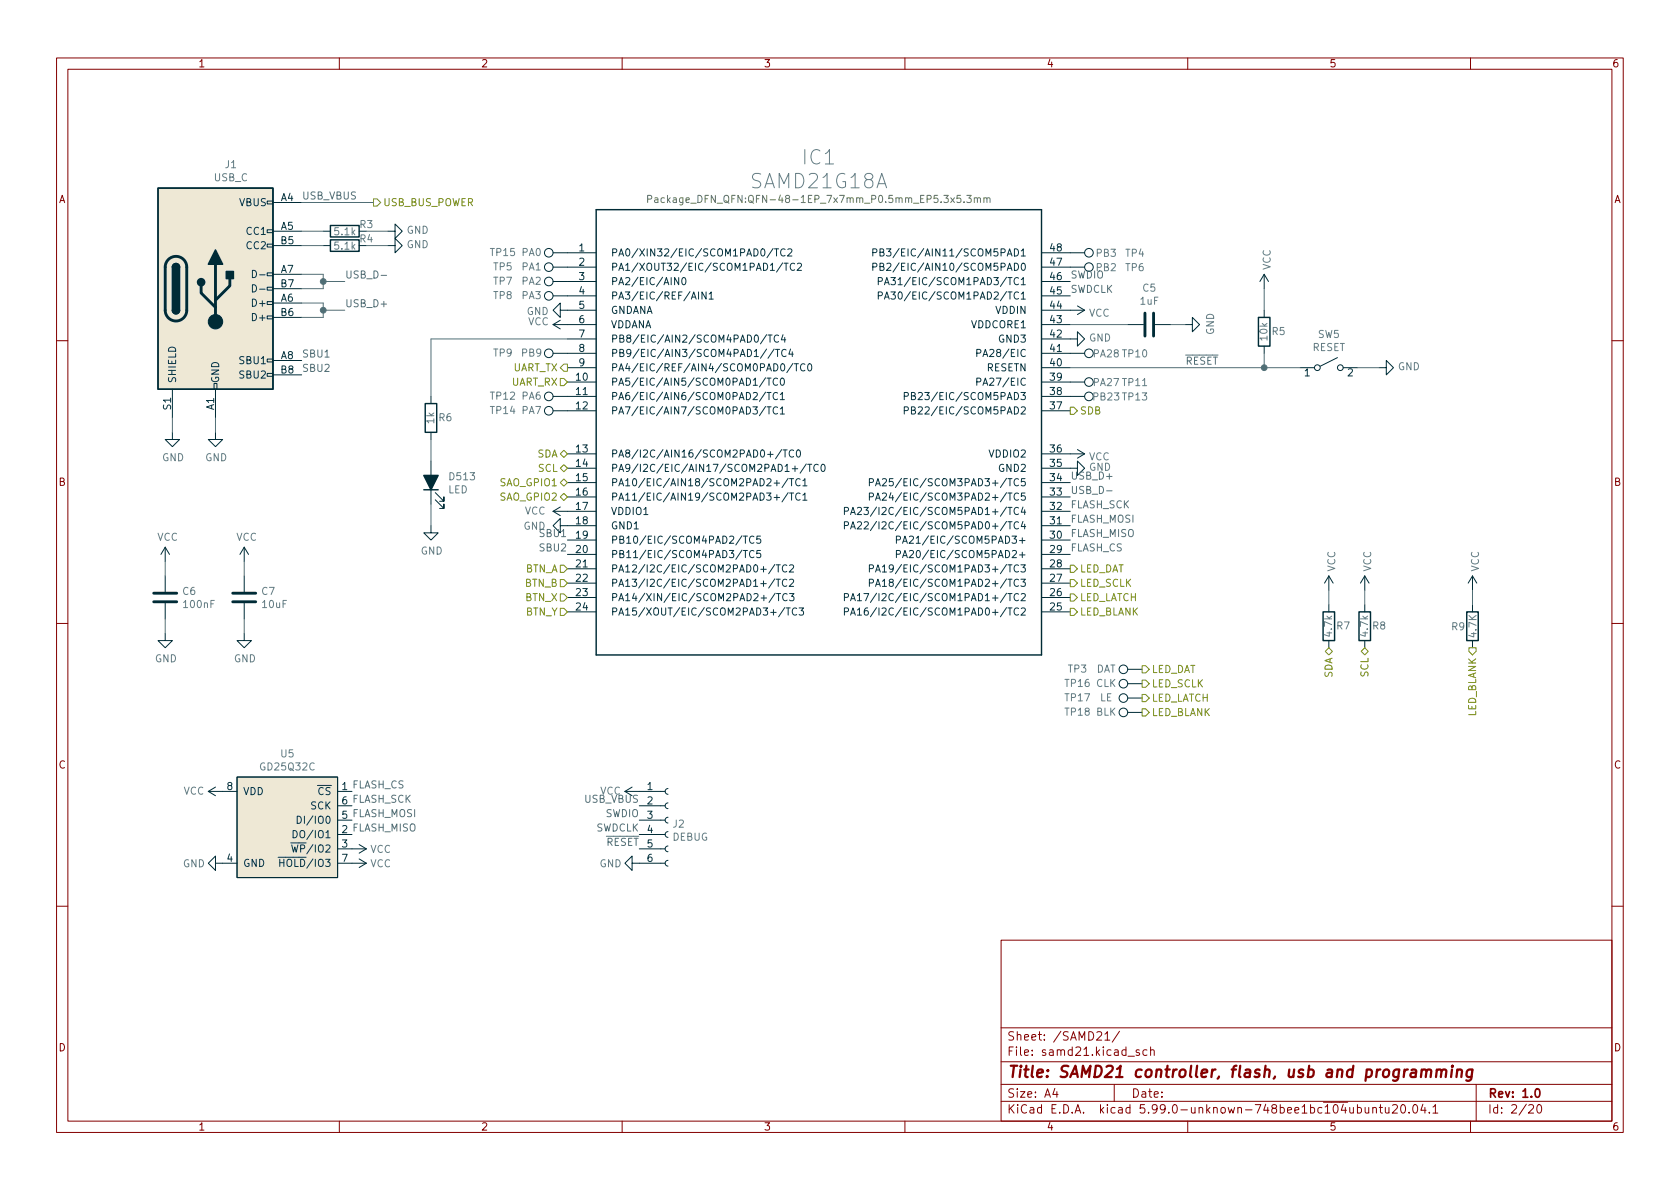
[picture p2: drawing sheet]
<svg xmlns="http://www.w3.org/2000/svg" width="297mm" height="210mm" viewBox="0 0 297 210" stroke-linecap="round" stroke-linejoin="round" font-family="sans-serif">
<g fill="none" stroke="#840000" stroke-width=".18">
<path d="M10 10.2h277v190.1h-277zM12 12.2h273v186.1h-273zM60 10.2v2M110 10.2v2M160 10.2v2M210 10.2v2M260 10.2v2M10 60.2h2M285 60.2h2M10 110.2h2M285 110.2h2M10 160.2h2"/>
<path d="M177 166.3h108v32h-108zM285 160.2h2M60 198.3v2M110 198.3v2M160 198.3v2M177 194.8h108M177 191.8h108M177 187.8h108M177 181.8h108M186.5 192.5l-.4 1h1M186.9 193v1M195.4 182.9l.4-.5v1.5"/>
<path d="M195.4 183.9h.8M197 191.8v3M197.9 182.4l-1.3 1.9M199.4 186.8h1.2M201.4 185.7l-.3-.1-.2 .2v.3l.5 .1v.4h-.5M202.8 185.7l-.4-.1-.3 .3v.4l.1 .3h.6M203.4 185.8l.2-.2 .4 .1 .1 .9M203.4 185.1v1.5M210 198.3v2M242.7 196l.2-.2 .4 .1 .1 .9M242.7 195.8v1M243.9 195.8h.5"/>
<path d="M244.1 195.3v1.3l.3 .2M244.9 195.8l.1 1h.4l.2-.1M245.6 195.8v1M246.2 195.5l.6-.2 .2 .2 .1 .3-1 1h1M247.9 195.4l.1-.1a.81 .81 0 0 1 .6 .7 .81 .81 0 0 1-.3 .8h-.2a.81 .81 0 0 1-.5-.6 .81 .81 0 0 1 .3-.8zM249.1 196.7v.1M250 195.4l.1-.1a.81 .81 0 0 1 .6 .7 .81 .81 0 0 1-.3 .8h-.1a.81 .81 0 0 1-.6-.6 .81 .81 0 0 1 .3-.8zM251.6 195.3l-.4 1h.9M251.9 195.8v1M252.7 196.7v.1M253.4 195.8l.4-.5v1.5M253.4 196.8h.8"/>
<path d="M260 198.3v2M261 191.8v6.5M270.3 195.5l.6-.2 .2 .2 .1 .3-1 1h1M271.9 195.4l.2-.1a.81 .81 0 0 1 .6 .7 .81 .81 0 0 1-.3 .8h-.2a.81 .81 0 0 1-.6-.6 .81 .81 0 0 1 .3-.8z"/>
</g>
<path d="M271.6 192.6l.2-.1a.82 .82 0 0 1 .6 .7 .82 .82 0 0 1-.3 .8h-.2a.81 .81 0 0 1-.6-.6 .81 .81 0 0 1 .3-.8z" fill="none" stroke="#840000" stroke-width=".3"/>
<path d="M251.4 189.3a.49 .49 0 0 1 .8 .1l-.1 1.1M251.4 189.1l-.2 1.4M252.2 189.4a.5 .5 0 0 1 .8-.2l-.1 1.3M254 189.3a.49 .49 0 0 1 .9 .1l-.2 1.1M254.1 189.1l-.2 1.4M254.9 189.4a.5 .5 0 0 1 .8-.2l-.1 1.3M256.7 189.1l-.1 1.4M256.8 188.5l-.1 .1 .1 .1 .1-.1-.1-.1v.2M257.7 189.3a.49 .49 0 0 1 .8 .1l-.1 1.1M257.7 189.1l-.2 1.4M260.3 189.2a.66 .66 0 0 0-1 .3v.6l.1 .3 .2 .1 .6-.1M260.3 189.1l-.2 1.6a.6 .6 0 0 1-.8 .3" fill="none" stroke="#840000" stroke-width=".4"/>
<g fill="none" stroke="#002b36" stroke-width=".18">
<path d="M47.2 35.6h1.1v.5h-1.1zM48.3 35.8h5M47.2 55.9h1.1v.5h-1.1zM47.2 53.3h1.1v.5h-1.1zM47.2 50.8h1.1v.5h-1.1zM47.2 48.3h1.1v.5h-1.1zM47.2 43.2h1.1v.5h-1.1zM47.2 40.6h1.1v.5h-1.1zM48.3 40.9h5M48.3 53.6h5M48.3 48.5h5M48.3 43.4h5"/>
<path d="M48.3 56.1h5M48.3 51h5M57.1 40.9h1.3M57.1 43.4h1.3M68.6 40.9h1.2v-1.3l1.3 1.3-1.3 1.3v-1.3M68.6 43.4h1.2v-1.2l1.3 1.2-1.3 1.3v-1.3M97.8 49.8h7.6M97.8 52.3h7.6M97.8 47.2h7.6M97.8 44.7h7.6M97.8 57.4l1.3 .8M97.8 57.4h7.6"/>
<path d="M99.1 54.9v-1.3l-1.3 1.3 1.3 1.2v-1.2h6.3M99.1 56.6l-1.3 .8M100.3 59.9h5.1M184.1 59.9h6.4v-1.2l1.3 1.2-1.3 1.3v-1.3M184.1 49.8h5.1M184.1 52.3h5.1M184.1 47.2h7.7M184.1 44.7h7.7M184.1 57.4h5.1M184.1 54.9h7.7M190.5 54.1l1.3 .8M191.8 54.9l-1.3 .7"/>
<path d="M199.4 57.4h2.8M204.2 57.4h2.8M209.5 57.4h1.3v-1.3l1.3 1.3-1.3 1.3v-1.3M223.5 48.5l-.7 1.3M223.5 48.5v2.5M223.5 54.9v1.2M223.5 48.5l.8 1.3M30.5 76.4v1.3h1.2l-1.2 1.3-1.3-1.3h1.3M30.5 68.8v5.1M37.8 67.8h.6v1h-.6zM38.1 76.4v1.3h1.3l-1.3 1.3-1.3-1.3h1.3M38.1 68.8v5.1"/>
<path d="M47.2 66h1.1v.5h-1.1zM47.2 63.5h1.1v.5h-1.1zM48.3 63.7h5M48.3 66.3h5M76.2 70.1v1.3M76.2 76.4v1.3M97.8 70.1h7.6M97.8 72.6h7.6M97.8 62.5h7.6M100.3 65h5.1M100.3 67.6h5.1M184.1 65h5.1"/>
<path d="M184.1 70.1h7.7M184.1 72.6h5.1M184.1 62.5h7.7M184.1 67.6h7.7M190.5 79.5l1.3 .8M223.5 61.2v1.3M229.9 65h2.5M236.5 63.2l-3.1 1.6M237.5 65h2.5M243.8 65h1.3v-1.3l1.3 1.3-1.3 1.3v-1.3M29.2 96.8l-.8 1.2M29.2 96.8v2.5"/>
<path d="M29.2 96.8l.8 1.2M43.2 96.8v2.5M43.2 96.8l-.8 1.2M43.2 96.8l.7 1.2M76.2 93v1.2h1.3l-1.3 1.3-1.3-1.3h1.3M76.2 81.5v7.6M77 88.4l1.5 1.5v-.8v.8h-.8M77 87.1l1.5 1.5v-.7v.7h-.8M97.8 90.4l1.3 .8M97.8 90.4h7.6M99.1 93v-1.3l-1.3 1.3 1.3 1.2v-1.2h6.3M99.1 89.7l-1.3 .7"/>
<path d="M100.3 80.3h5.1M100.3 82.8h5.1M100.3 85.3h5.1M100.3 87.9h5.1M100.3 98h5.1M100.3 95.5h5.1M184.1 82.8h6.4v-1.3l1.3 1.3-1.3 1.3v-1.3M184.1 90.4h5.1M184.1 80.3h7.7M184.1 93h5.1M184.1 85.3h5.1M184.1 87.9h5.1"/>
<path d="M184.1 98h5.1M184.1 95.5h5.1M191.8 80.3l-1.3 .7M29.2 112v1.3h1.3l-1.3 1.2-1.3-1.2h1.3M29.2 101.8v2.8M29.2 106.7v2.8M43.2 112v1.3h1.2l-1.2 1.2-1.3-1.2h1.3M43.2 101.8v2.8M43.2 106.7v2.8M100.3 100.6h5.1M100.3 103.1h5.1M100.3 105.7h5.1"/>
<path d="M100.3 108.2h5.1M184.1 100.6h5.1M184.1 103.1h5.1M184.1 105.7h5.1M184.1 108.2h5.1M199.4 118.4h2.5M234.9 101.8l-.7 1.3M234.9 101.8v2.6M234.9 106.9v1.3M234.9 113.3v1.2M234.9 101.8l.8 1.3M241.3 101.8l-.8 1.3"/>
<path d="M241.3 101.8v2.6M241.3 106.9v1.3M241.3 113.3v1.2M241.3 101.8l.8 1.3M260.3 101.8v2.6M260.3 106.9v1.3M260.3 113.3v1.2M260.3 101.8l-.7 1.3M260.3 101.8l.8 1.3M36.8 139.9h5.1M36.8 139.9l1.3 .8M38.1 139.2l-1.3 .7"/>
<path d="M41.9 137.4h17.8v17.8h-17.8zM59.7 139.9h2.5M110.5 139.9h7.1M110.5 139.9l1.3 .8M111.8 139.2l-1.3 .7M118.1 139.4l-.3 .2-.2 .3 .2 .4 .3 .2M199.4 123.4h2.5M199.4 120.9h2.5M199.4 126h2.5M38.1 152.6v-1.2l-1.3 1.2 1.3 1.3v-1.3h3.8M59.7 152.6h5.1M59.7 147.6h2.5"/>
<path d="M59.7 150.1h5.1M59.7 145h2.5M59.7 142.5h2.5M63.5 151.9l1.3 .7M63.5 149.3l1.3 .8M64.8 152.6l-1.3 .8M64.8 150.1l-1.3 .8M111.8 152.6v-1.2l-1.3 1.2 1.3 1.3v-1.3h5.8M113 147.6h4.6M113 150.1h4.6M113 145h4.6M113 142.5h4.6"/>
<path d="M118.1 152.1l-.3 .2-.2 .3 .2 .4 .3 .2M118.1 149.6l-.3 .1-.2 .4 .2 .4 .3 .1M118.1 147.1l-.3 .1-.2 .4 .2 .3 .3 .2M118.1 144.5l-.3 .2-.2 .3 .2 .4 .3 .1M118.1 142l-.3 .1-.2 .4 .2 .3 .3 .2"/>
<circle cx="97" cy="44.7" r=".76"/>
<circle cx="97" cy="47.2" r=".76"/>
<circle cx="97" cy="49.8" r=".76"/>
<circle cx="97" cy="52.3" r=".76"/>
<circle cx="192.5" cy="47.2" r=".76"/>
<circle cx="192.5" cy="44.7" r=".76"/>
<circle cx="97" cy="72.6" r=".76"/>
<circle cx="97" cy="62.5" r=".76"/>
<circle cx="97" cy="70.1" r=".76"/>
<circle cx="192.5" cy="62.5" r=".76"/>
<circle cx="192.5" cy="67.6" r=".76"/>
<circle cx="192.5" cy="70.1" r=".76"/>
<circle cx="232.9" cy="65" r=".51"/>
<circle cx="237" cy="65" r=".51"/>
<circle cx="198.6" cy="118.4" r=".76"/>
<circle cx="198.6" cy="126" r=".76"/>
<circle cx="198.6" cy="123.4" r=".76"/>
<circle cx="198.6" cy="120.9" r=".76"/>
</g>
<path d="M27.9 33.3h20.4v35.5h-20.4zM58.4 39.9h5.1v2h-5.1zM105.4 37.1h78.7v78.7h-78.7zM30.5 54.9a.64 .64 0 0 0 .6 .6 .64 .64 0 0 0 .6-.6M30.5 47.2a.64 .64 0 0 1 .6-.6 .64 .64 0 0 1 .6 .6M58.4 42.4h5.1v2h-5.1zM222.5 56.1h2v5.1h-2zM75.2 71.4h2v5h-2zM74.9 86.6h2.6M233.9 108.2h2.1v5.1h-2.1zM240.3 108.2h2v5.1h-2zM259.3 108.2h2.1v5.1h-2.1z" fill="none" stroke="#002b36" stroke-width=".25"/>
<g fill="#002b36" stroke="#002b36" stroke-width=".25">
<path d="M74.9 84.1h2.6l-1.3 2.5z"/>
<path d="M30.5 54.9h1.2a.64 .64 0 0 1-.6 .6 .64 .64 0 0 1-.6-.6z"/>
<path d="M30.7 46.8a.64 .64 0 0 1 .7-.1 .64 .64 0 0 1 .3 .5h-1.2z"/>
<path d="M30.5 47.2h1.2v7.7h-1.2z"/>
<path d="M40 48h1.3v1.3h-1.3z"/>
<path d="M38.1 44.2l1.3 2.5h-2.6z"/>
<circle cx="35.6" cy="49.9" r=".63"/>
</g>
<g fill="none" stroke="#073642" stroke-width=".18">
<path d="M44.6 47.8a.64 .64 0 0 1 .8 .6 .64 .64 0 0 1-.8 .7zM44.6 50.4a.64 .64 0 0 1 .8 .6 .64 .64 0 0 1-.8 .6zM45.9 48.6h1M45.9 51.1h1M120 49.1v1.3l-.7-1.3v1.3M120.7 49.1h.1a.68 .68 0 0 1 .5 .6 .68 .68 0 0 1-.5 .7 .84 .84 0 0 1-.1-1.3zM123.5 51.6v1.3M124.8 51.6v1.3l-.7-1.3v1.3M125.4 52l.3-.4v1.3M125.4 52.9h.7M135.5 59.2l-1 1.6M135.8 59.2h.7"/>
<path d="M136.1 59.2v1.3M136.7 43.9l-1.1 1.7M136.9 44h.8M137.3 44v1.3M137.7 59.4a.6 .6 0 0 0-.9 .4 .6 .6 0 0 0 .6 .7l.3-.1M138.4 46.5l-1.1 1.6M138.4 59.2l-.3 .9h.8M138.6 46.5h.8M138.7 59.7v.8M138.8 44.1a.6 .6 0 0 0-.8 .4 .6 .6 0 0 0 .6 .8l.2-.1M139 46.5v1.3M139.3 44.1l.5-.1 .2 .4-.8 .9h.8"/>
<path d="M140.5 46.7a.6 .6 0 0 0-.8 .4 .6 .6 0 0 0 .6 .7l.2-.1M141 46.7l.5-.2 .2 .4-.8 .9h.8M154.3 47.2l.6-.1 .1-.1v-.3l-.7-.2v1.3M154.3 44.7l.6-.1 .1-.2v-.3l-.7-.1v1.3M155.3 52.3l.6-.1 .1-.2v-.3l-.7-.1v1.3M155.3 49.7h.6l.1-.2v-.3l-.7-.1v1.3M155.6 47.1h.5l.2-.2-.1-.2-.6-.2v1.3h.5l.2-.1v-.3l-.3-.3M155.6 44.6l.5-.1 .2-.1-.1-.3-.6-.1v1.3h.5l.2-.1v-.4l-.3-.2M156.4 52.9l.4-1.3 .4 1.3M156.4 50.4l.4-1.3 .4 1.3M156.5 52.5h.6M156.5 50h.6"/>
<path d="M156.7 44h.8l-.4 .5 .4 .1v.6l-.2 .1-.6-.1M156.8 46.7l.5-.2 .2 .4-.8 .9h.8M157.5 51.6h.8l-.4 .5 .4 .1v.6l-.2 .1-.6-.1M157.5 49.1h.8l-.4 .5 .4 .1v.5l-.2 .2-.6-.2M135.4 66.8l-1.1 1.6M135.4 69.3l-1.1 1.7M135.4 71.9l-1.1 1.6M135.5 61.7l-1 1.7M135.6 66.9h.7M135.6 69.4h.7M135.6 71.9h.7M136 66.9v1.2"/>
<path d="M136 69.4v1.3M136 71.9v1.3M136.9 61.7l-1.1 1.7M137.1 61.8h.7M137.5 67a.6 .6 0 0 0-.9 .4 .6 .6 0 0 0 .6 .7l.3-.1M137.5 69.5a.6 .6 0 0 0-.9 .4 .6 .6 0 0 0 .6 .8l.3-.1M137.5 72.1a.6 .6 0 0 0-.9 .4 .6 .6 0 0 0 .6 .7l.3-.1M137.5 61.8v1.3M138 69.8l.3-.4v1.3M138 72.3l.3-.4v1.3M138 70.7h.7M138 73.2h.7"/>
<path d="M138.1 67l.2-.1a.68 .68 0 0 1 .4 .6 .68 .68 0 0 1-.4 .6l-.2-.1-.1-.4zM138.2 79.5l-1.1 1.6M138.4 79.6h.8M138.8 79.6v1.2M139 61.9a.6 .6 0 0 0-.8 .4 .6 .6 0 0 0 .5 .8l.3-.2M139.8 61.7l-.3 .9h.8M140.1 62.2v.9M140.2 64.3l-1.1 1.6M140.3 79.7a.6 .6 0 0 0-.8 .4 .6 .6 0 0 0 .6 .7l.2-.1M140.4 64.3h.8M140.8 64.3v1.3M140.9 79.7l.2-.1a.68 .68 0 0 1 .4 .6 .68 .68 0 0 1-.4 .6l-.2-.1-.1-.4z"/>
<path d="M142.3 64.4a.6 .6 0 0 0-.8 .5 .6 .6 0 0 0 .6 .7l.2-.1M142.9 64.4l.2-.1a.68 .68 0 0 1 .4 .7 .68 .68 0 0 1-.4 .6l-.2-.1-.1-.4zM159.9 72.6l.6-.1 .1-.1-.1-.3-.6-.2v1.3M159.9 70.1l.6-.1 .1-.2-.1-.3-.6-.1v1.3M161.2 72.5h.5l.1-.2v-.2l-.6-.2v1.3h.4l.2-.1 .1-.3-.3-.3M161.2 70l.5-.1 .1-.1v-.3l-.6-.1v1.3h.4l.2-.1 .1-.4-.3-.2M172.7 67.5h.6l.1-.2v-.3l-.7-.1v1.2M172.7 62.4h.6l.1-.2v-.3l-.7-.1v1.3M131.4 94.8h.8M131.4 97.3h.8M131.8 94.8v1.3M131.8 97.3v1.3"/>
<path d="M133.3 94.9a.6 .6 0 0 0-.8 .4 .6 .6 0 0 0 .6 .8l.2-.1M133.3 97.5a.6 .6 0 0 0-.8 .4 .6 .6 0 0 0 .6 .7l.2-.1M134.5 94.8h-.7v.6l.2-.1h.4l.1 .2v.5l-.2 .1-.5-.1M134.5 97.3h-.7v.6l.2-.1 .4 .1 .1 .2v.4l-.2 .1-.5-.1M136.9 85.4h.9M136.9 88h.9M137 99.8l-1.1 1.7M137.2 99.9h.8M137.6 99.9v1.3M139.4 84.6l-1.1 1.6M139.4 87.1l-1.1 1.7M139.6 84.6h.7"/>
<path d="M139.6 87.2h.7M140 84.6v1.3M140 87.2v1.3M140.1 82.9h.9M140.6 82.4v1M141.5 84.8a.6 .6 0 0 0-.9 .4 .6 .6 0 0 0 .6 .7l.3-.1M141.5 87.3a.6 .6 0 0 0-.9 .4 .6 .6 0 0 0 .6 .8l.3-.2M142 85l.3-.4v1.3M142 87.5l.3-.3v1.3M142 85.9h.7M142 88.5h.7M142.6 82l-1.1 1.7"/>
<path d="M142.8 82.1h.7M143.2 82.1v1.3M144.7 82.2a.6 .6 0 0 0-.9 .4 .6 .6 0 0 0 .6 .8l.3-.1M145.3 82.2l.2-.1a.68 .68 0 0 1 .4 .6 .68 .68 0 0 1-.4 .7 .84 .84 0 0 1-.2-1.2zM149.3 92.9h.6l.1-.2v-.3l-.7-.1v1.2M149.3 90.4l.6-.1 .1-.2v-.3l-.7-.1v1.3M150.4 93.5l.4-1.2 .4 1.2M150.4 91l.4-1.3 .4 1.3M150.5 93.2h.6M150.5 90.6h.6M151.6 92.4l.5-.1 .2 .3-.8 .9h.8M151.6 89.8l.5-.1 .2 .4-.8 .9h.8"/>
<path d="M152.7 89.7h.8l-.4 .5 .4 .1v.6l-.2 .1-.6-.1M152.8 92.4l.5-.1 .2 .3-.8 .9h.8M153.7 87.8h.6l.1-.2v-.3l-.7-.1v1.3M153.7 85.3l.6-.1 .1-.1v-.3l-.7-.2v1.3M154.8 88.5l.4-1.3 .5 1.3M154.8 85.9l.4-1.3 .5 1.3M154.9 88.1h.6M154.9 85.5h.6M156 87.3l.5-.1 .2 .3-.7 1h.7M156 84.8l.5-.2 .2 .4-.7 .9h.7M158.5 98l.6-.1 .1-.1v-.3l-.7-.2v1.3M158.5 95.5l.6-.1 .1-.2v-.3l-.7-.1v1.3"/>
<path d="M159.6 98.6l.4-1.3 .4 1.3M159.6 96.1l.4-1.3 .4 1.3M159.7 98.2h.6M159.7 95.7h.6M160.8 97.5l.5-.2 .2 .4-.8 .9h.8M160.8 94.9l.5-.1 .2 .4-.8 .9h.8M137 102.4l-1.1 1.6M137.1 104.9l-1.1 1.6M137.2 102.4h.8M137.3 105h.7M137.6 102.4v1.3M137.7 105v1.2"/>
<path d="M138.7 107.4l-1 1.7M139 107.5h.7M139.1 100a.6 .6 0 0 0-.8 .4 .6 .6 0 0 0 .6 .8l.2-.2M139.1 102.5a.6 .6 0 0 0-.8 .5 .6 .6 0 0 0 .6 .7l.2-.1M139.2 105.1a.6 .6 0 0 0-.9 .4 .6 .6 0 0 0 .6 .7l.3-.1M139.4 107.5v1.3M139.6 100l.5-.1 .2 .3-.8 1h.8M139.6 102.5l.5-.1 .2 .4-.8 .9h.8M139.6 105h.8l-.4 .4 .3 .2v.5l-.2 .1-.5-.1M140.9 107.6a.6 .6 0 0 0-.9 .4 .6 .6 0 0 0 .6 .8l.3-.1M141.3 107.5h.8l-.4 .5 .3 .1v.6l-.2 .1-.5-.1M149.3 108.2l.6-.1 .1-.2v-.3l-.7-.1v1.3"/>
<path d="M149.3 105.6h.6l.1-.2v-.3l-.7-.1v1.2M150.4 108.8l.4-1.3 .4 1.3M150.4 106.2l.4-1.2 .4 1.2M150.5 108.4h.6M150.5 105.9h.6M151.6 107.9l.4-.4v1.3M151.6 105.3l.4-.3v1.2M151.6 108.8h.7M151.6 106.2h.7M152.7 105h.9l-.6 1.2M153.4 107.5l-.4 .1a.86 .86 0 0 0 0 1.2l.5-.1v-.5l-.2-.2h-.4l-.1 .2M153.7 103.1l.6-.1 .1-.2v-.3l-.7-.1v1.3"/>
<path d="M153.7 100.5h.6l.1-.2v-.3l-.7-.1v1.3M154.8 103.7l.4-1.3 .5 1.3M154.8 101.2l.4-1.3 .5 1.3M154.9 103.3h.6M154.9 100.8h.6M156 102.8l.4-.4v1.3M156 100.2l.4-.3v1.3M156 103.7h.7M156 101.2h.7M49.2 151.6h1.3M49.5 152v1.2M49.5 152.6h.7"/>
<path d="M51.4 149.1h1.5M51.6 149.4l.3 1.3 .2-.9 .3 .9 .3-1.3M51.8 146.9a.64 .64 0 0 1 .8 .6 .64 .64 0 0 1-.8 .6zM52.6 144.3a.64 .64 0 0 1 .7 .7 .64 .64 0 0 1-.7 .6z"/>
</g>
<path d="M114.5 35.2h.6l.1-.2v-.3l-.7-.2v1.3M115.8 35h.5v.8M116.3 35.3h-.4l-.2 .2 .2 .3h.4M117.5 35h-.4l-.2 .2 .1 .6h.5M170.9 34.5h.8l-.4 .5 .4 .2v.5l-.2 .1-.6-.1M172.3 35.1l.1-.1h.4v.8M172.3 35v.8M172.8 35.2l.2-.2h.3l.1 .8M174 35.1l.1-.1h.3l.1 .8M174 35v.8M174.5 35.2l.2-.2h.3v.8" fill="none" stroke="#6c7160" stroke-width=".18"/>
<g fill="#eee8d5" stroke="#eee8d5" stroke-width=".18">
<path d="M27.9 33.3h20.4v35.5h-20.4z"/>
<path d="M41.9 137.4h17.8v17.8h-17.8z"/>
</g>
<path d="M29.8 45.9a1.91 1.91 0 0 1 2-.4 1.91 1.91 0 0 1 1.2 1.7v7.7a1.91 1.91 0 0 1-1.9 1.9 1.91 1.91 0 0 1-1.9-1.9v-7.8l.2-.7zM35.6 50.5v1.3l2.5 2.6M38.1 46.7v10.2M40.6 49.3v1.2l-2.5 2.6M202.4 55.4v4M204 55.4v4M27.2 106.4h4M27.2 104.9h4M41.1 106.4h4.1M41.1 104.9h4.1" fill="none" stroke="#002b36" stroke-width=".51"/>
<circle cx="38.1" cy="56.9" r="1.27" fill="#002b36" stroke="#002b36" stroke-width=".18"/>
<g fill="none" stroke="#859900" stroke-width=".18">
<path d="M66 35.2h.7l.6 .6-.6 .6h-.7zM99.1 66.9h.6l.6 .7-.6 .6h-.6zM99.7 64.4h.6v1.3h-.6l-.6-.7zM189.2 72h.7l.6 .6-.6 .7h-.7zM99.1 99.9h.6l.6 .7-.6 .6h-.6zM99.1 87.9l.6-.7 .6 .7-.6 .6zM99.1 80.3l.6-.7 .6 .7-.6 .6zM99.1 82.8l.6-.6 .6 .6-.6 .6zM99.1 85.3l.6-.6 .6 .6-.6 .7zM189.2 99.9h.7l.6 .7-.6 .6h-.7zM99.1 107.6h.6l.6 .6-.6 .6h-.6zM99.1 105h.6l.6 .7-.6 .6h-.6z"/>
<path d="M99.1 102.5h.6l.6 .6-.6 .7h-.6zM189.2 107.6h.7l.6 .6-.6 .6h-.7zM189.2 105h.7l.6 .7-.6 .6h-.7zM189.2 102.5h.7l.6 .6-.6 .7h-.7zM201.9 117.7h.7l.6 .7-.6 .6h-.7zM234.3 115.2l.6-.7 .7 .7-.7 .6zM240.7 115.2l.6-.7 .6 .7-.6 .6zM259.7 114.5h1.3v.7l-.7 .6-.6-.6zM201.9 122.8h.7l.6 .6-.6 .7h-.7zM201.9 120.3h.7l.6 .6-.6 .6h-.7zM201.9 125.3h.7l.6 .7-.6 .6h-.7z"/>
</g>
<g fill="none" stroke="#586e75" stroke-width=".18">
<path d="M53.3 35.8h12.7M53.3 48.5h3.8v2.5h-3.8M53.3 53.6h3.8v2.5h-3.8M53.3 43.4h3.8M53.3 40.9h3.8M57.1 54.9h3.9M57.1 49.8h3.9M64.8 43.4h3.8M64.8 40.9h3.8M67.4 48.7h1M100.3 59.9h-24.1v10.2M189.2 57.4h10.2"/>
<path d="M207 57.4h2.5M223.5 51v3.9M30.5 73.9v2.5M38.1 73.9v2.5M76.2 77.7v3.8M189.2 65h40.7M223.5 62.5v2.5M240 65h3.8M29.2 99.3v2.5M43.2 99.3v2.5M76.2 89.1v3.9M195.7 86.8h.9"/>
<path d="M29.2 109.5v2.5M43.2 109.5v2.5M234.9 104.4v2.5M241.3 104.4v2.5M260.3 104.4v2.5"/>
</g>
<g fill="#586e75" stroke="#586e75" stroke-width=".18">
<circle cx="57.2" cy="49.8" r=".51"/>
<circle cx="57.2" cy="54.9" r=".51"/>
<circle cx="223.5" cy="65" r=".51"/>
</g>
<g font-size="3.5" fill="#657b83">
<text x="142" y="29.1">IC1</text>
<text x="133" y="33.3">SAMD21G18A</text>
</g>
<text font-size="2.8" fill="#840000" x="178" y="190.6">Title: SAMD21 controller, flash, usb and programming</text>
<g font-size="2.1" fill="#840000">
<text x="178" y="184">Sheet: /SAMD21/</text>
<text x="178" y="186.7">File: samd21.kicad_sch</text>
<text x="178" y="196.9">KiCad E.D.A. kicad 5.99.0-unknown-748bee1bc~104~ubuntu20.04.1</text>
<text x="178" y="194.1">Size: A4</text>
<text x="200" y="194.1">Date:</text>
<text x="263" y="194.1">Rev: 1.0</text>
<text x="263" y="196.9">Id: 2/20</text>
</g>
<g font-size="1.8" fill="#840000">
<text x="35" y="11.9">1</text>
<text x="85" y="11.9">2</text>
<text x="135" y="11.9">3</text>
<text x="185" y="11.9">4</text>
<text x="235" y="11.9">5</text>
<text x="285" y="11.9">6</text>
<text x="10.3" y="35.9">A</text>
<text x="285.3" y="35.9">A</text>
<text x="10.3" y="85.9">B</text>
<text x="285.3" y="85.9">B</text>
<text x="10.3" y="135.9">C</text>
<text x="285.3" y="135.9">C</text>
<text x="10.3" y="185.9">D</text>
<text x="285.3" y="185.9">D</text>
<text x="35" y="199.9">1</text>
<text x="85" y="199.9">2</text>
<text x="135" y="199.9">3</text>
<text x="185" y="199.9">4</text>
<text x="235" y="199.9">5</text>
<text x="285" y="199.9">6</text>
</g>
<g font-size="1.8" fill="#657b83">
<text x="39.8" y="29.7">J1</text>
<text x="37.8" y="32">USB_C</text>
<text x="59.2" y="41.6">5.1k</text>
<text x="63.6" y="40.3">R3</text>
<text x="71.9" y="41.3">GND</text>
<text x="59.2" y="44.1">5.1k</text>
<text x="63.6" y="42.9">R4</text>
<text x="71.9" y="43.9">GND</text>
<text x="86.8" y="45.3">TP15</text>
<text x="87.3" y="47.8">TP5</text>
<text x="92.3" y="47.8">PA1</text>
<text x="92.3" y="45.3">PA0</text>
<text x="193.9" y="47.9">PB2</text>
<text x="193.9" y="45.4">PB3</text>
<text x="199" y="47.9">TP6</text>
<text x="199" y="45.4">TP4</text>
<text x="224.7" y="47.8" transform="rotate(-90 224.7 47.8)">VCC</text>
<text x="87.3" y="50.3">TP7</text>
<text x="87.3" y="52.9">TP8</text>
<text x="92.3" y="50.3">PA2</text>
<text x="92.3" y="52.9">PA3</text>
<text x="201.6" y="53.9">1uF</text>
<text x="202.1" y="51.6">C5</text>
<text x="93.1" y="55.7">GND</text>
<text x="93.3" y="57.5">VCC</text>
<text x="192.5" y="56">VCC</text>
<text x="214.6" y="59.2" transform="rotate(-90 214.6 59.2)">GND</text>
<text x="224.9" y="59.2">R5</text>
<text x="233" y="59.8">SW5</text>
<text x="87.3" y="63">TP9</text>
<text x="92.3" y="63">PB9</text>
<text x="192.5" y="60.4">GND</text>
<text x="193.4" y="63.2">PA28 TP10</text>
<text x="224.1" y="60.1" transform="rotate(-90 224.1 60.1)">10k</text>
<text x="232" y="62.1">RESET</text>
<text x="247.1" y="65.5">GND</text>
<text x="86.8" y="70.7">TP12</text>
<text x="92.3" y="70.7">PA6</text>
<text x="193.4" y="68.3">PA27 TP11</text>
<text x="193.4" y="70.8">PB23 TP13</text>
<text x="76.8" y="74.9" transform="rotate(-90 76.8 74.9)">1k</text>
<text x="77.6" y="74.5">R6</text>
<text x="86.8" y="73.2">TP14</text>
<text x="92.3" y="73.2">PA7</text>
<text x="28.6" y="81.5">GND</text>
<text x="36.3" y="81.5">GND</text>
<text x="192.5" y="81.4">VCC</text>
<text x="192.5" y="83.2">GND</text>
<text x="79.2" y="87.2">LED</text>
<text x="79.6" y="84.9">D513</text>
<text x="27.8" y="95.6">VCC</text>
<text x="41.7" y="95.6">VCC</text>
<text x="92.5" y="93.7">GND</text>
<text x="92.8" y="91">VCC</text>
<text x="74.4" y="98.1">GND</text>
<text x="236.1" y="101.1" transform="rotate(-90 236.1 101.1)">VCC</text>
<text x="242.4" y="101.1" transform="rotate(-90 242.4 101.1)">VCC</text>
<text x="261.5" y="101.1" transform="rotate(-90 261.5 101.1)">VCC</text>
<text x="32.3" y="105.2">C6</text>
<text x="32.6" y="107.5">100nF</text>
<text x="46.3" y="105.2">C7</text>
<text x="46.4" y="107.5">10uF</text>
<text x="235.5" y="112.5" transform="rotate(-90 235.5 112.5)">4.7k</text>
<text x="236.4" y="111.3">R7</text>
<text x="241.9" y="112.5" transform="rotate(-90 241.9 112.5)">4.7k</text>
<text x="242.7" y="111.3">R8</text>
<text x="256.7" y="111.4">R9</text>
<text x="261.1" y="112.6" transform="rotate(-90 261.1 112.6)">4.7K</text>
<text x="27.4" y="117.1">GND</text>
<text x="41.3" y="117.1">GND</text>
<text x="188.9" y="118.9">TP3</text>
<text x="193.8" y="118.9">DAT</text>
<text x="188.4" y="124">TP17</text>
<text x="188.4" y="121.5">TP16 CLK</text>
<text x="194.4" y="124">LE</text>
<text x="188.4" y="126.5">TP18 BLK</text>
<text x="46.2" y="136.2">GD25Q32C</text>
<text x="49.7" y="133.9">U5</text>
<text x="32.4" y="140.5">VCC</text>
<text x="106.1" y="140.5">VCC</text>
<text x="118.9" y="148.7">DEBUG</text>
<text x="119" y="146.3">J2</text>
<text x="32.3" y="153.4">GND</text>
<text x="65.4" y="153.4">VCC</text>
<text x="65.4" y="150.8">VCC</text>
<text x="106" y="153.4">GND</text>
</g>
<g font-size="1.8" fill="#073642">
<text x="49.7" y="35.6">A4</text>
<text x="42.3" y="36.4">VBUS</text>
<text x="43.7" y="41.5">CC1</text>
<text x="49.7" y="40.6">A5</text>
<text x="43.7" y="44.1">CC2</text>
<text x="49.7" y="43.2">B5</text>
<text x="102.4" y="44.4">1</text>
<text x="102.4" y="47">2</text>
<text x="107.9" y="45.3">PA0/XIN32/EIC/SCOM1PAD0/TC2</text>
<text x="107.9" y="47.9">PA1/XOUT32/EIC/SCOM1PAD1/TC2</text>
<text x="157.7" y="47.9">PB2/EIC/AIN10/SCOM5PAD0</text>
<text x="157.7" y="45.3">PB3/EIC/AIN11/SCOM5PAD1</text>
<text x="185.7" y="47">47</text>
<text x="185.7" y="44.4">48</text>
<text x="49.7" y="53.3">A6</text>
<text x="49.7" y="48.3">A7</text>
<text x="49.7" y="50.8">B7</text>
<text x="102.4" y="49.5">3</text>
<text x="102.4" y="52.1">4</text>
<text x="107.9" y="50.4">PA2/EIC/AIN0</text>
<text x="107.9" y="53">PA3/EIC/REF/AIN1</text>
<text x="158.4" y="53">PA30/EIC/SCOM1PAD2/TC1</text>
<text x="158.4" y="50.4">PA31/EIC/SCOM1PAD3/TC1</text>
<text x="185.7" y="52.1">45</text>
<text x="185.7" y="49.5">46</text>
<text x="44.9" y="54.2">D+</text>
<text x="44.9" y="56.8">D+</text>
<text x="49.7" y="55.9">B6</text>
<text x="102.4" y="54.6">5</text>
<text x="102.4" y="59.7">7</text>
<text x="102.4" y="57.1">6</text>
<text x="107.9" y="55.5">GNDANA</text>
<text x="107.9" y="58">VDDANA</text>
<text x="171.8" y="58">VDDCORE1</text>
<text x="176.1" y="55.5">VDDIN</text>
<text x="185.7" y="59.7">42</text>
<text x="185.7" y="57.1">43</text>
<text x="185.7" y="54.6">44</text>
<text x="42.5" y="64.4">SBU1</text>
<text x="49.7" y="63.5">A8</text>
<text x="102.4" y="64.8">9</text>
<text x="102.4" y="62.2">8</text>
<text x="107.9" y="65.7">PA4/EIC/REF/AIN4/SCOM0PAD0/TC0</text>
<text x="107.9" y="60.6">PB8/EIC/AIN2/SCOM4PAD0/TC4</text>
<text x="107.9" y="63.1">PB9/EIC/AIN3/SCOM4PAD1//TC4</text>
<text x="173.7" y="63.1">PA28/EIC</text>
<text x="174.4" y="65.7">RESETN</text>
<text x="176.7" y="60.6">GND3</text>
<text x="185.7" y="62.2">41</text>
<text x="185.7" y="64.8">40</text>
<text x="31.1" y="67.8" transform="rotate(-90 31.1 67.8)">SHIELD</text>
<text x="38.7" y="67.8" transform="rotate(-90 38.7 67.8)">GND</text>
<text x="42.5" y="66.9">SBU2</text>
<text x="49.7" y="66">B8</text>
<text x="101.9" y="67.3">10</text>
<text x="101.9" y="69.8">11</text>
<text x="107.9" y="68.2">PA5/EIC/AIN5/SCOM0PAD1/TC0</text>
<text x="107.9" y="70.7">PA6/EIC/AIN6/SCOM0PAD2/TC1</text>
<text x="162.2" y="70.7">PB23/EIC/SCOM5PAD3</text>
<text x="173.7" y="68.2">PA27/EIC</text>
<text x="185.7" y="67.3">39</text>
<text x="185.7" y="69.8">38</text>
<text x="230.6" y="66.5">1</text>
<text x="238.3" y="66.5">2</text>
<text x="30.2" y="72.4" transform="rotate(-90 30.2 72.4)">S1</text>
<text x="37.8" y="72.5" transform="rotate(-90 37.8 72.5)">A1</text>
<text x="101.9" y="72.4">12</text>
<text x="107.9" y="73.3">PA7/EIC/AIN7/SCOM0PAD3/TC1</text>
<text x="162.2" y="73.3">PB22/EIC/SCOM5PAD2</text>
<text x="185.7" y="72.4">37</text>
<text x="101.9" y="80">13</text>
<text x="101.9" y="82.5">14</text>
<text x="107.9" y="80.9">PA8/I2C/AIN16/SCOM2PAD0+/TC0</text>
<text x="107.9" y="83.4">PA9/I2C/EIC/AIN17/SCOM2PAD1+/TC0</text>
<text x="175" y="80.9">VDDIO2</text>
<text x="176.7" y="83.4">GND2</text>
<text x="185.7" y="82.5">35</text>
<text x="185.7" y="80">36</text>
<text x="101.9" y="85.1">15</text>
<text x="101.9" y="87.6">16</text>
<text x="107.9" y="86">PA10/EIC/AIN18/SCOM2PAD2+/TC1</text>
<text x="107.9" y="88.5">PA11/EIC/AIN19/SCOM2PAD3+/TC1</text>
<text x="157.4" y="88.5">PA24/EIC/SCOM3PAD2+/TC5</text>
<text x="157.4" y="86">PA25/EIC/SCOM3PAD3+/TC5</text>
<text x="185.7" y="87.6">33</text>
<text x="185.7" y="85.1">34</text>
<text x="101.9" y="92.7">18</text>
<text x="101.9" y="95.2">19</text>
<text x="101.9" y="90.2">17</text>
<text x="107.9" y="93.6">GND1</text>
<text x="107.9" y="91.1">VDDIO1</text>
<text x="154.1" y="93.6">PA22/I2C/EIC/SCOM5PAD0+/TC4</text>
<text x="154.1" y="91.1">PA23/I2C/EIC/SCOM5PAD1+/TC4</text>
<text x="185.7" y="95.2">30</text>
<text x="185.7" y="92.7">31</text>
<text x="185.7" y="90.2">32</text>
<text x="101.9" y="100.3">21</text>
<text x="101.9" y="97.8">20</text>
<text x="107.9" y="101.2">PA12/I2C/EIC/SCOM2PAD0+/TC2</text>
<text x="107.9" y="96.1">PB10/EIC/SCOM4PAD2/TC5</text>
<text x="107.9" y="98.7">PB11/EIC/SCOM4PAD3/TC5</text>
<text x="157.4" y="101.2">PA19/EIC/SCOM1PAD3+/TC3</text>
<text x="161.2" y="98.7">PA20/EIC/SCOM5PAD2+</text>
<text x="161.2" y="96.1">PA21/EIC/SCOM5PAD3+</text>
<text x="185.7" y="100.3">28</text>
<text x="185.7" y="97.8">29</text>
<text x="101.9" y="102.9">22</text>
<text x="101.9" y="105.4">23</text>
<text x="101.9" y="107.9">24</text>
<text x="107.9" y="103.8">PA13/I2C/EIC/SCOM2PAD1+/TC2</text>
<text x="107.9" y="106.3">PA14/XIN/EIC/SCOM2PAD2+/TC3</text>
<text x="154.1" y="106.3">PA17/I2C/EIC/SCOM1PAD1+/TC2</text>
<text x="157.4" y="103.8">PA18/EIC/SCOM1PAD2+/TC3</text>
<text x="185.7" y="107.9">25</text>
<text x="185.7" y="105.4">26</text>
<text x="185.7" y="102.9">27</text>
<text x="107.9" y="108.8">PA15/XOUT/EIC/SCOM2PAD3+/TC3</text>
<text x="154.1" y="108.8">PA16/I2C/EIC/SCOM1PAD0+/TC2</text>
<text x="40.1" y="139.7">8</text>
<text x="42.9" y="140.6">VDD</text>
<text x="54.9" y="143.1">SCK</text>
<text x="56.2" y="140.6">~CS~</text>
<text x="114.4" y="139.7">1</text>
<text x="114.4" y="142.2">2</text>
<text x="52.7" y="148.2">DO/IO1</text>
<text x="53.6" y="145.7">DI/IO0</text>
<text x="60.5" y="149.9">3</text>
<text x="114.4" y="144.8">3</text>
<text x="114.4" y="147.3">4</text>
<text x="40.1" y="152.4">4</text>
<text x="42.9" y="153.3">GND</text>
<text x="50.3" y="153.3">~HOLD~/IO3</text>
<text x="52.5" y="150.7">~WP~/IO2</text>
<text x="60.5" y="152.4">7</text>
<text x="114.4" y="152.4">6</text>
</g>
<g font-size="1.8" fill="#586e75">
<text x="53.3" y="35.3">USB_VBUS</text>
<text x="61" y="49.2">USB_D-</text>
<text x="189.2" y="51.8">SWDCLK</text>
<text x="189.2" y="49.2">SWDIO</text>
<text x="61" y="54.3">USB_D+</text>
<text x="53.3" y="65.7">SBU2</text>
<text x="53.3" y="63.2">SBU1</text>
<text x="209.5" y="64.5">~RESET</text>
<text x="189.2" y="84.8">USB_D+</text>
<text x="189.2" y="87.3">USB_D-</text>
<text x="189.2" y="89.9">FLASH_SCK</text>
<text x="95.6" y="95">SBU1</text>
<text x="189.2" y="92.4">FLASH_MOSI</text>
<text x="189.2" y="95">FLASH_MISO</text>
<text x="95.6" y="97.5">SBU2</text>
<text x="189.2" y="97.5">FLASH_CS</text>
<text x="60.5" y="139.7">1 FLASH_CS</text>
<text x="60.5" y="142.2">6 FLASH_SCK</text>
<text x="103.4" y="141.9">USB_VBUS</text>
<text x="60.5" y="147.3">2 FLASH_MISO</text>
<text x="60.5" y="144.8">5 FLASH_MOSI</text>
<text x="105.3" y="147">SWDCLK</text>
<text x="107" y="144.5">SWDIO</text>
<text x="107.1" y="149.6">~RESET 5</text>
</g>
<text font-size="1.8" fill="#6c7160" x="117.5" y="35.9">Package_DFN_QFN:QFN-48-1EP_7x7mm_P0.5mm_EP5.3x5.3mm</text>
<g font-size="1.8" fill="#859900">
<text x="67.7" y="36.4">USB_BUS_POWER</text>
<text x="90.5" y="65.7">UART_TX</text>
<text x="90.3" y="68.2">UART_RX</text>
<text x="190.9" y="73.3">SDB</text>
<text x="94.9" y="80.9">SDA</text>
<text x="95.1" y="83.4">SCL</text>
<text x="88.5" y="88.5">SAO_GPIO2</text>
<text x="88.5" y="86">SAO_GPIO1</text>
<text x="92.8" y="101.2">BTN_A</text>
<text x="190.9" y="101.2">LED_DAT</text>
<text x="92.8" y="103.8">BTN_B</text>
<text x="92.9" y="106.3">BTN_X</text>
<text x="190.9" y="106.3">LED_LATCH</text>
<text x="190.9" y="103.8">LED_SCLK</text>
<text x="92.9" y="108.8">BTN_Y</text>
<text x="190.9" y="108.8">LED_BLANK</text>
<text x="203.6" y="119">LED_DAT</text>
<text x="235.6" y="119.9" transform="rotate(-90 235.6 119.9)">SDA</text>
<text x="241.9" y="119.7" transform="rotate(-90 241.9 119.7)">SCL</text>
<text x="203.6" y="124.1">LED_LATCH</text>
<text x="203.6" y="121.5">LED_SCLK</text>
<text x="203.6" y="126.6">LED_BLANK</text>
<text x="261" y="126.9" transform="rotate(-90 261 126.9)">LED_BLANK</text>
</g>
</svg>
